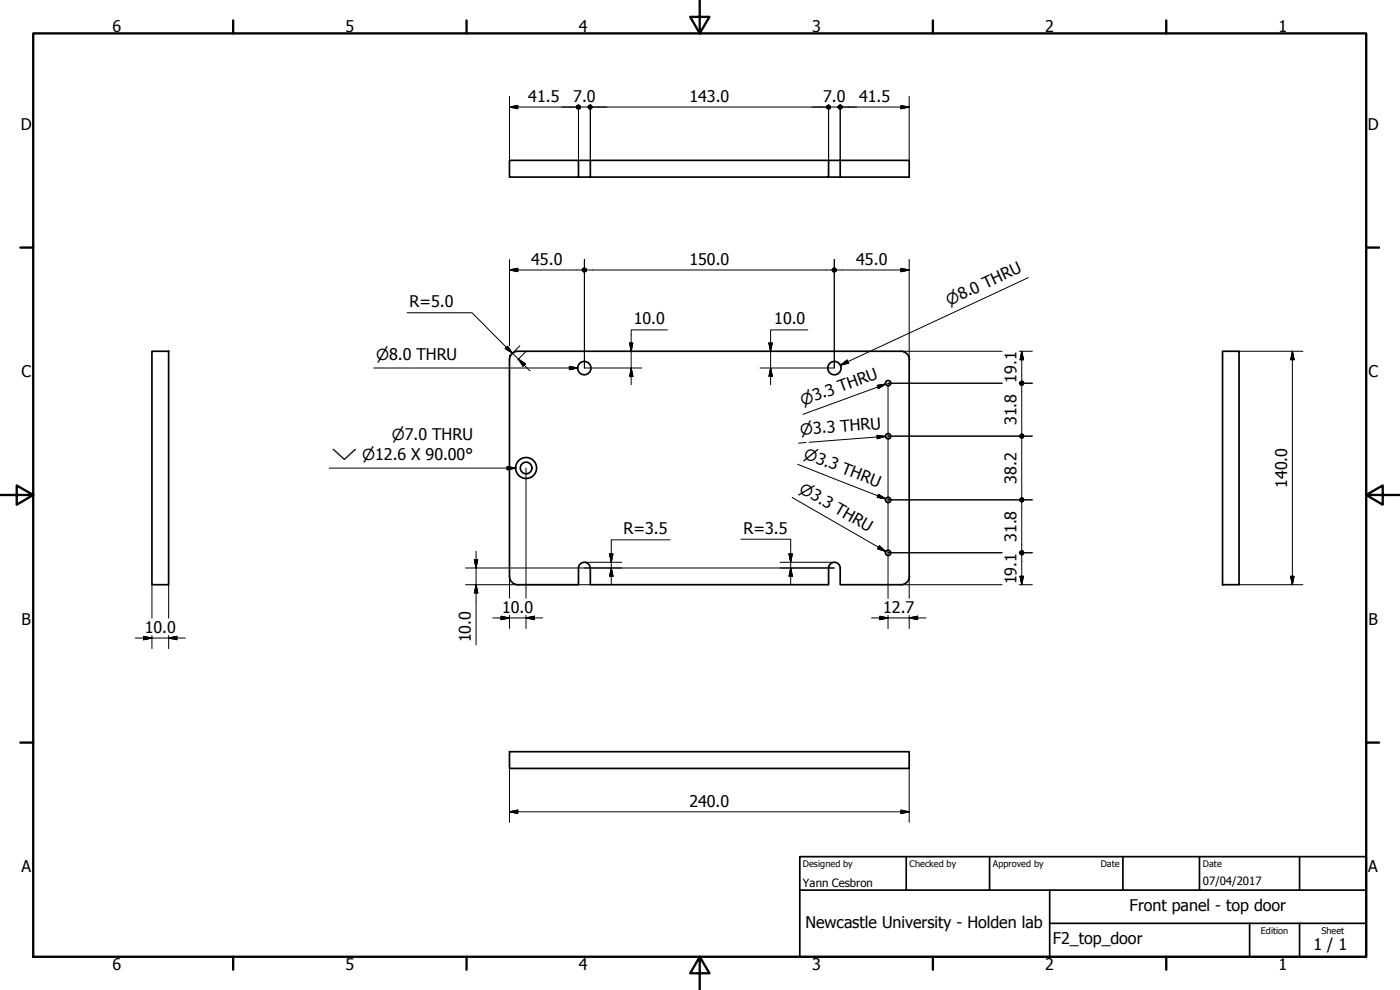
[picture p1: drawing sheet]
<svg xmlns="http://www.w3.org/2000/svg" width="420mm" height="297mm" viewBox="0 0 420 297" stroke-linecap="round" stroke-linejoin="round" font-family="sans-serif">
<!-- layer: Visible (ISO) -->
<g fill="none" stroke="#000" stroke-width=".51">
<path d="M152.9 48.1h20.7v5h-20.7zM173.6 48.1h3.6M248.7 48.1h-71.5v5h-3.6M248.7 53.1h3.5M252.2 48.1h20.7v5h-20.7zM252.2 48.1h-3.5v5h-71.5M45.6 105.4h5v70h-5zM152.9 107.9a2.51 2.51 0 0 1 2.5-2.5h115a2.51 2.51 0 0 1 2.5 2.5M152.9 107.9v65M272.9 107.9v65M366.9 105.4h5v70h-5zM154.7 140.4a3.1 3.1 0 0 1 4.6-2.8 3.1 3.1 0 0 1 .5 5.3 3.1 3.1 0 0 1-5-1.9l-.1-.6"/>
<path d="M173.6 170.4v5h-18.2a2.51 2.51 0 0 1-2.5-2.5M173.6 170.5a1.75 1.75 0 0 1 1.8-1.8 1.75 1.75 0 0 1 1.7 1.8M177.2 170.4v5h71.5v-5M248.7 170.5a1.75 1.75 0 0 1 1.7-1.8 1.75 1.75 0 0 1 1.8 1.8M252.2 170.4v5h18.2a2.51 2.51 0 0 0 2.5-2.5M152.9 225.5h120v5.1h-120z"/>
<circle cx="175.4" cy="110.4" r="2"/>
<circle cx="250.4" cy="110.4" r="2"/>
<circle cx="266.5" cy="115" r=".79"/>
<circle cx="266.5" cy="130.9" r=".79"/>
<circle cx="157.9" cy="140.4" r="1.75"/>
<circle cx="266.5" cy="150" r=".79"/>
<circle cx="266.5" cy="165.9" r=".79"/>
</g>
<!-- layer: Border (ISO) -->
<g fill="none" stroke="#000" stroke-width=".7">
<path d="M10 10h400v277.1h-400zM70 6.1v3.9M140 6.1v3.9M210 0v10l-2.9-4.9h5.8l-2.9 4.9M280 6.1v3.9M350 6.1v3.9M6.1 74.3h3.9M410 74.3h3.9M0 148.5h10l-5-2.8v5.7l5-2.9M410 148.5l5 2.9v-5.7l-5 2.8h10M6.1 222.8h3.9M410 222.8h3.9"/>
<path d="M70 287.1v3.8M140 287.1v3.8M210 287.1l2.9 4.9h-5.8l2.9-4.9v9.9M280 287.1v3.8M350 287.1v3.8"/>
</g>
<!-- layer: Title (ISO) -->
<path d="M240 257h170v30.1h-170zM272 257v10.1M297 257v10.1M337 257v10.1M360 257v10.1M390 257v10.1M240 267.1h170M315 277h95M315 267.1v20M375 277v10.1M390 277v10.1" fill="none" stroke="#000" stroke-width=".51"/>
<!-- layer: Dimension (ISO) -->
<g fill="none" stroke="#000" stroke-width=".3">
<path d="M152.9 32.1l2.5-.4v.9zM152.9 32.1h20.1M152.9 28.9v19.2M173.6 32.1h3.6M173.6 31.4v16.7M177.2 31.4v16.7M177.7 32.1h70.3M248.7 32.1h3.5M248.7 31.4v16.7M252.2 31.4v16.7M252.7 32.1h20.2M270.4 31.7l2.5 .4-2.5 .5z"/>
<path d="M272.9 28.9v19.2M152.9 77.8v25.9M175.4 77.8v32.6h17.2M250.4 77.8v32.6h-22.3M272.9 77.8v30.1M122.2 93.8h19.5l17.4 17.5M152.9 81l2.5-.5v1zM152.9 81h21.9M176 81h73.7M200.3 99h-10.9v16.4M242.4 99h-11.1v16.4M251 81h21.9"/>
<path d="M270.4 80.5l2.5 .5-2.5 .5zM151.6 104.6l.7-.7 1.5 2.1zM152.9 106.5v1.4M155.6 107.7l2.1 1.5-.7 .7zM156 103.7l-2.4 2.5M157.8 105.5l-2.4 2.4M189 102.9h.9l-.5 2.5zM189.4 110.4l.5 2.6h-.9zM230.8 102.9h1l-.5 2.5zM231.3 110.4l.5 2.6h-1zM270.4 105.4h30.3M300.7 115h-34.2v64.6"/>
<path d="M305.9 115h3.9M305.9 105.4h3.9M306.6 105.4l.5 2.5h-1zM306.6 105.4v8.9M306.6 115.6v14.6M371.9 105.4h19.1M387.9 105.4l.5 2.5h-1.1zM387.9 105.4v70M266.5 130.9h43.3M306.6 131.5v17.8M157.9 140.4v39.1M266.5 150h43.3"/>
<path d="M306.6 150.6v14.7M45.6 175.4v10.1M50.6 175.4v10.1M139.7 175.4h37.5M139.7 170.4h110.7M142.4 167.9h1l-.5 2.5zM142.9 175.4l.5 2.5h-1zM142.9 165.4v28.1M152.9 172.9v6.6M175.4 168.7h11.2M182.9 166.2h1.1l-.5 2.5zM183.5 170.4l.5 2.5h-1.1z"/>
<path d="M201.1 162h-17.6v13.4M222.4 161.8h14.9v13.6M234.1 168.7h16.3M236.8 166.2h1l-.5 2.5zM237.3 170.4l.5 2.5h-1zM266.5 165.8h34.2M270.4 175.4h30.3M272.9 172.9v6.7M305.9 175.4h3.9M305.9 165.8h3.9M306.1 172.9h1l-.5 2.5zM306.6 166.5v8.9"/>
<path d="M371.9 175.4h19.1M387.3 172.9h1.1l-.5 2.5zM40.6 191.4h15M43.1 190.9l2.5 .5-2.5 .5zM45.6 190.7v3.9M50.6 191.4l2.5-.5v1zM50.6 190.7v3.9M147.9 185.4h15M150.4 184.9l2.5 .5-2.5 .5zM152.9 184.6v4M157.9 185.4l2.5-.5v1zM157.9 184.6v4"/>
<path d="M261.6 185.4h16.3M264 184.9l2.5 .5-2.5 .5zM266.5 184.6v4M272.9 185.4l2.5-.5v1zM272.9 184.6v4M152.9 230.6v16.1M272.9 230.6v16.1M152.9 243.6l2.5-.5v1zM152.9 243.6h120M270.4 243.1l2.5 .5-2.5 .5z"/>
</g>
<g fill="#000" stroke="#000" stroke-width=".3">
<path d="M152.9 32.1l2.5-.4zM152.9 32.1l2.5-.4v.9zM173.6 31.5l.5 .2 .1 .4zM173.2 31.7l.4-.2 .6 .6zM173.2 31.7l1 .4h-1.2zM173 32.1h1.2l-1 .5zM173.2 32.6l1-.5-.6 .7zM174.2 32.1l-.1 .5-.5 .2zM174.2 32.1l-.1 .5zM176.5 32.1l.7 .7-.5-.2zM176.5 32.1l1 .5-.3 .2zM176.5 32.1h1.2l-.2 .5z"/>
<path d="M176.5 32.1l1-.4 .2 .4zM176.5 32.1l.7-.6 .3 .2zM176.7 31.7l.5-.2-.7 .6zM176.7 31.7l-.2 .4zM248.7 31.5l.3 .2 .2 .4zM248.2 31.7l.5-.2 .5 .6zM248.2 31.7l1 .4h-1.2zM248 32.1h1.2l-1 .5zM248.2 32.6l1-.5-.5 .7zM249.2 32.1l-.2 .5-.3 .2zM249.2 32.1l-.2 .5zM251.5 32.1l.7 .7-.5-.2z"/>
<path d="M251.5 32.1l1.1 .5-.4 .2zM251.5 32.1h1.2l-.1 .5zM251.5 32.1l1.1-.4 .1 .4zM251.5 32.1l.7-.6 .4 .2zM251.7 31.7l.5-.2-.7 .6zM251.7 31.7l-.2 .4zM270.4 32.6l2.5-.5zM270.4 31.7l2.5 .4-2.5 .5zM152.9 81l2.5-.5zM152.9 81l2.5-.5v1zM174.8 81l.6 .6-.5-.1zM174.8 81l1 .5-.4 .1z"/>
<path d="M174.8 81h1.2l-.2 .5zM174.8 81l1-.4 .2 .4zM174.8 81l.6-.6 .4 .2zM174.9 80.6l.5-.2-.6 .6zM174.9 80.6l-.1 .4zM175.4 80.4l.4 .2 .2 .4zM174.9 80.6l.5-.2 .6 .6zM174.9 80.6l1.1 .4h-1.2zM174.8 81h1.2l-1.1 .5zM174.9 81.5l1.1-.5-.6 .6zM175.4 81.6l.6-.6-.2 .5zM176 81l-.2 .5z"/>
<path d="M249.7 81l.7 .6-.5-.1zM249.7 81l1.1 .5-.4 .1zM249.7 81h1.3l-.2 .5zM249.7 81l1.1-.4 .2 .4zM250.4 80.4l.4 .2-1.1 .4zM249.9 80.6l.5-.2-.7 .6zM249.9 80.6l-.2 .4zM250.4 80.4l.4 .2 .2 .4zM249.9 80.6l.5-.2 .6 .6zM249.9 80.6l1.1 .4h-1.3zM249.7 81h1.3l-1.1 .5zM249.9 81.5l1.1-.5-.6 .6z"/>
<path d="M250.4 81.6l.6-.6-.2 .5zM251 81l-.2 .5zM270.4 81.5l2.5-.5zM270.4 80.5l2.5 .5-2.5 .5zM151.6 104.6l2.2 1.4zM151.6 104.6l.7-.7 1.5 2.1zM155.6 107.7l2.1 1.5zM155.6 107.7l2.1 1.5-.7 .7zM189 102.9l.4 2.5zM189 102.9h.9l-.5 2.5zM189.4 110.4l.5 2.6zM189.4 110.4l.5 2.6h-.9z"/>
<path d="M230.8 102.9l.5 2.5zM230.8 102.9h1l-.5 2.5zM231.3 110.4l.5 2.6zM231.3 110.4l.5 2.6h-1zM306.2 114.5l.4-.2-.6 .7zM306 115l.6-.7-.4 1.1zM306.6 114.3v1.3l-.4-.2zM306.6 114.3l.5 1.1-.5 .2zM306.6 114.3l.7 .7-.2 .4zM306.6 114.3l.5 .2 .2 .5zM306.6 114.3l.5 .2zM306.6 115.6l.7-.6-.2 .4z"/>
<path d="M307.1 114.5l.2 .5-.7 .6zM306.6 114.3l.5 .2-.5 1.1zM306.2 114.5l.4-.2v1.3zM306.2 114.5l.4 1.1-.6-.6zM306 115l.6 .6-.4-.2zM306.2 115.4l.4 .2zM306.6 105.4l.5 2.5zM306.6 105.4l.5 2.5h-1zM387.9 105.4l.5 2.5zM387.9 105.4l.5 2.5h-1.1zM306.2 130.4l.4-.2-.6 .7zM306 130.9l.6-.7-.4 1.1z"/>
<path d="M306.6 130.2v1.3l-.4-.2zM306.6 130.2l.5 1.1-.5 .2zM306.6 130.2l.7 .7-.2 .4zM306.6 130.2l.5 .2 .2 .5zM306.6 130.2l.5 .2zM306.6 131.5l.7-.6-.2 .4zM307.1 130.4l.2 .5-.7 .6zM306.6 130.2l.5 .2-.5 1.1zM306.2 130.4l.4-.2v1.3zM306.2 130.4l.4 1.1-.6-.6zM306 130.9l.6 .6-.4-.2zM306.2 131.3l.4 .2z"/>
<path d="M306.2 149.5l.4-.2-.6 .7zM306 150l.6-.7-.4 1.1zM306.6 149.3v1.3l-.4-.2zM306.6 149.3l.5 1.1-.5 .2zM306.6 149.3l.7 .7-.2 .4zM306.6 149.3l.5 .2 .2 .5zM306.6 149.3l.5 .2zM306.6 150.6l.7-.6-.2 .4zM307.1 149.5l.2 .5-.7 .6zM306.6 149.3l.5 .2-.5 1.1zM306.2 149.5l.4-.2v1.3zM306.2 149.5l.4 1.1-.6-.6z"/>
<path d="M306 150l.6 .6-.4-.2zM306.2 150.4l.4 .2zM142.4 167.9l.5 2.5zM142.4 167.9h1l-.5 2.5zM142.9 175.4l.5 2.5zM142.9 175.4l.5 2.5h-1zM182.9 166.2l.6 2.5zM182.9 166.2h1.1l-.5 2.5zM183.5 170.4l.5 2.5zM183.5 170.4l.5 2.5h-1.1zM236.8 166.2l.5 2.5zM236.8 166.2h1l-.5 2.5z"/>
<path d="M237.3 170.4l.5 2.5zM237.3 170.4l.5 2.5h-1zM306.1 172.9l.5 2.5zM306.1 172.9h1l-.5 2.5zM306.2 165.4l.4-.1-.6 .5zM306 165.8l.6-.5-.4 1zM306.6 165.3v1.2l-.4-.2zM306.6 165.3l.5 1-.5 .2zM306.6 165.3l.7 .5-.2 .5zM306.6 165.3l.5 .1 .2 .4zM306.6 165.3l.5 .1zM306.6 166.5l.7-.7-.2 .5z"/>
<path d="M307.1 165.4l.2 .4-.7 .7zM306.6 165.3l.5 .1-.5 1.1zM306.2 165.4l.4-.1v1.2zM306.2 165.4l.4 1.1-.6-.7zM306 165.8l.6 .7-.4-.2zM306.2 166.3l.4 .2zM387.3 172.9l.6 2.5zM387.3 172.9h1.1l-.5 2.5zM43.1 191.9l2.5-.5zM43.1 190.9l2.5 .5-2.5 .5zM50.6 191.4l2.5-.5zM50.6 191.4l2.5-.5v1z"/>
<path d="M150.4 185.9l2.5-.5zM150.4 184.9l2.5 .5-2.5 .5zM157.9 185.4l2.5-.5zM157.9 185.4l2.5-.5v1zM264 185.9l2.5-.5zM264 184.9l2.5 .5-2.5 .5zM272.9 185.4l2.5-.5zM272.9 185.4l2.5-.5v1zM152.9 243.6l2.5-.5zM152.9 243.6l2.5-.5v1zM270.4 244.1l2.5-.5zM270.4 243.1l2.5 .5-2.5 .5z"/>
</g>
<!-- layer: Symbol (ISO) -->
<g fill="none" stroke="#000" stroke-width=".3">
<path d="M308.6 83.3l-56.4 26.3M112.1 110.4h61.3M170.9 109.9l2.5 .5-2.5 .5zM252.2 109.6l2.1-1.5 .4 .9zM263.3 115.6l2.4-.4-2.1 1.4zM265.7 115.2l-24.7 9.1M152.2 139.9l2.5 .5-2.5 .6zM239.4 139.3l26.3 10.4M241.9 132.8l-2.3 .2M263.2 130.6l2.5 .3-2.4 .7zM265.7 130.9l-22.9 1.8M98.8 140.4h55.9"/>
<path d="M237.7 149.3l28.1 16.2M263.7 148.3l2 1.4-2.4-.5zM263.9 163.8l1.9 1.7-2.4-.9z"/>
</g>
<g fill="#000" stroke="#000" stroke-width=".3">
<path d="M170.9 110.9l2.5-.5zM170.9 109.9l2.5 .5-2.5 .5zM252.2 109.6l2.1-1.5zM252.2 109.6l2.1-1.5 .4 .9zM263.6 116.6l2.1-1.4zM263.3 115.6l2.4-.4-2.1 1.4zM263.3 131.6l2.4-.7zM263.2 130.6l2.5 .3-2.4 .7zM152.2 141l2.5-.6zM152.2 139.9l2.5 .5-2.5 .6zM263.3 149.2l2.4 .5zM263.7 148.3l2 1.4-2.4-.5z"/>
<path d="M263.4 164.6l2.4 .9zM263.9 163.8l1.9 1.7-2.4-.9z"/>
</g>
<g font-size="4.8">
<text x="33.7" y="9.6">6</text>
<text x="103.7" y="9.6">5</text>
<text x="173.7" y="9.6">4</text>
<text x="243.7" y="9.6">3</text>
<text x="313.7" y="9.6">2</text>
<text x="383.7" y="9.6">1</text>
<text x="158.6" y="30.5">41.5</text>
<text x="172" y="30.5">7.0</text>
<text x="206.9" y="30.5">143.0</text>
<text x="247" y="30.5">7.0</text>
<text x="257.9" y="30.5">41.5</text>
<text x="6.2" y="38.9">D</text>
<text x="410.5" y="38.9">D</text>
<text x="159.4" y="79.4">45.0</text>
<text x="206.9" y="79.4">150.0</text>
<text x="257" y="79.4">45.0</text>
<text x="122.9" y="92.3">R=5.0</text>
<text x="190.2" y="97.3">10.0</text>
<text x="232.3" y="97.3">10.0</text>
<text x="6.4" y="113.1">C</text>
<text x="410.7" y="113.1">C</text>
<text x="305.1" y="114.9" transform="rotate(-90 305.1 114.9)">19.1</text>
<text x="305.1" y="127.6" transform="rotate(-90 305.1 127.6)">31.8</text>
<text x="305.1" y="145.1" transform="rotate(-90 305.1 145.1)">38.2</text>
<text x="386.3" y="146.4" transform="rotate(-90 386.3 146.4)">140.0</text>
<text x="187.1" y="160.3">R=3.5</text>
<text x="223.1" y="160.2">R=3.5</text>
<text x="305.1" y="162.6" transform="rotate(-90 305.1 162.6)">31.8</text>
<text x="305.1" y="175.3" transform="rotate(-90 305.1 175.3)">19.1</text>
<text x="150.7" y="183.8">10.0</text>
<text x="265" y="183.9">12.7</text>
<text x="6.4" y="187.4">B</text>
<text x="43.4" y="189.9">10.0</text>
<text x="410.7" y="187.4">B</text>
<text x="141.3" y="192.7" transform="rotate(-90 141.3 192.7)">10.0</text>
<text x="206.9" y="242">240.0</text>
<text x="6.4" y="261.7">A</text>
<text x="410.7" y="261.7">A</text>
<text x="339" y="273.4">Front panel - top door</text>
<text x="241.7" y="278.4">Newcastle University - Holden lab</text>
<text x="316" y="283.4">F2_top_door</text>
<text x="394.2" y="285">1 / 1</text>
<text x="33.7" y="290.9">6</text>
<text x="103.7" y="290.9">5</text>
<text x="173.7" y="290.9">4</text>
<text x="243.7" y="290.9">3</text>
<text x="313.7" y="290.9">2</text>
<text x="383.7" y="290.9">1</text>
</g>
<g font-size="4.6">
<text x="284.9" y="91.7" transform="rotate(-25 284.9 91.7)">⌀8.0 THRU</text>
<text x="112.9" y="108">⌀8.0 THRU</text>
<text x="240.9" y="121.8" transform="rotate(-20 240.9 121.8)">⌀3.3 THRU</text>
<text x="117.6" y="131.9">⌀7.0 THRU</text>
<text x="240.2" y="130.5" transform="rotate(-4 240.2 130.5)">⌀3.3 THRU</text>
<text x="241" y="137.3" transform="rotate(21 241 137.3)">⌀3.3 THRU</text>
<text x="99.6" y="138">⌵ ⌀12.6 X 90.00°</text>
<text x="239.6" y="147.6" transform="rotate(30 239.6 147.6)">⌀3.3 THRU</text>
</g>
<g font-size="3.4">
<text x="241" y="266">Yann Cesbron</text>
<text x="361" y="265.5">07/04/2017</text>
</g>
<g font-size="2.7">
<text x="241" y="260.1">Designed by</text>
<text x="273" y="260.1">Checked by</text>
<text x="298" y="260.1">Approved by</text>
<text x="330.3" y="260">Date</text>
<text x="361" y="260">Date</text>
<text x="378.4" y="280.1">Edition</text>
<text x="396.6" y="280.1">Sheet</text>
</g>
</svg>
